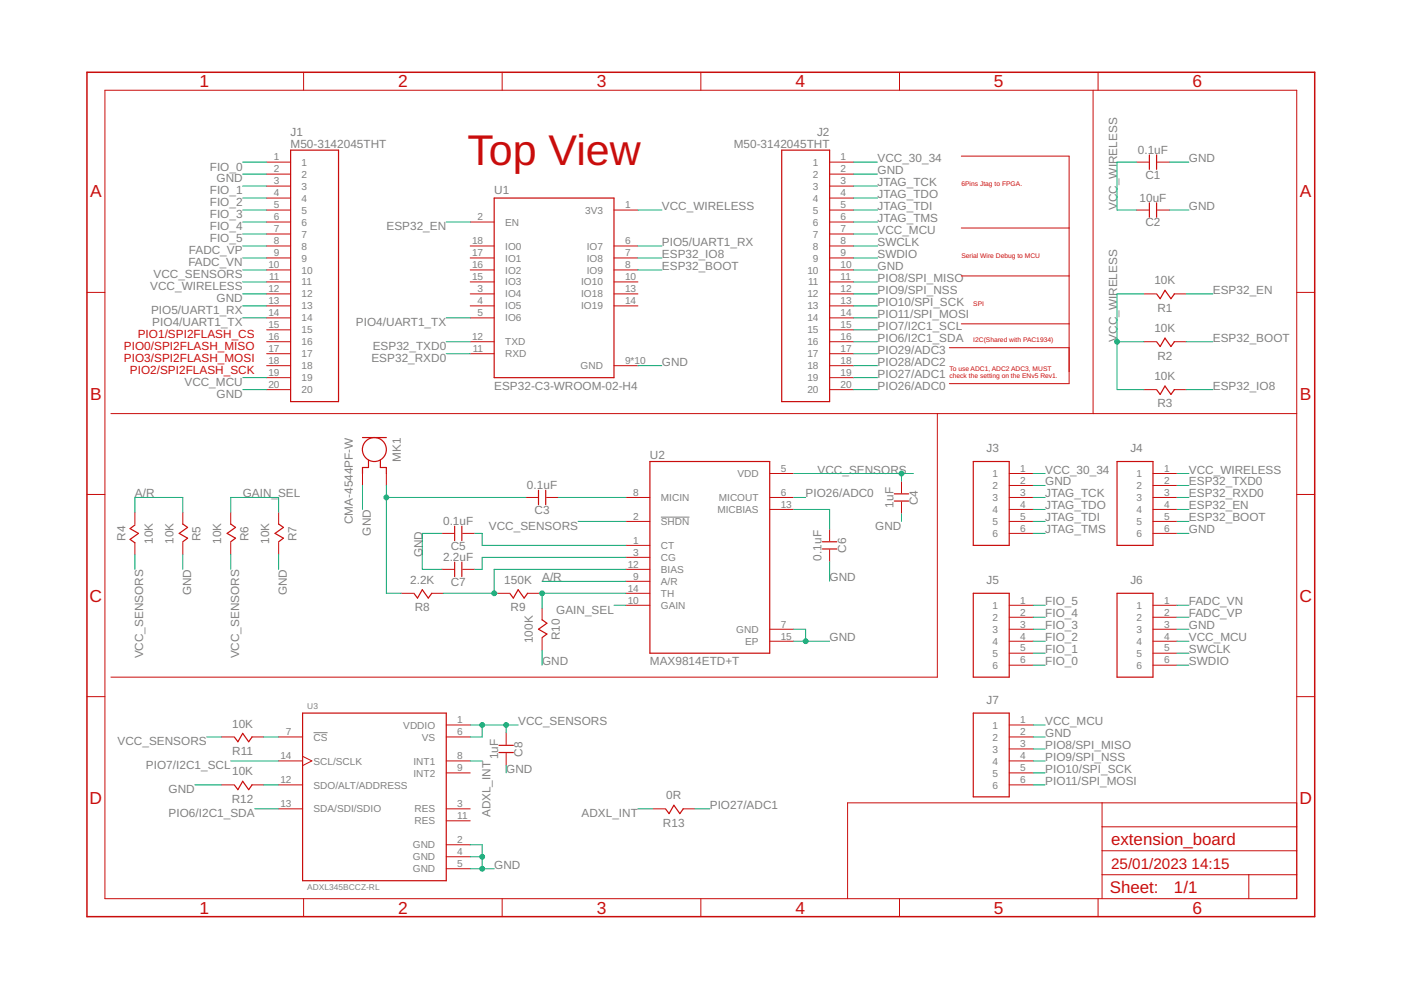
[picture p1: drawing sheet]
<svg xmlns="http://www.w3.org/2000/svg" width="297mm" height="210mm" viewBox="0 0 297 210" stroke-linecap="round" stroke-linejoin="round" font-family="sans-serif">
<path d="M140.1 109.6h6.1M66.5 155.3h2.9" fill="none" stroke="#808080" stroke-width=".21"/>
<g fill="none" stroke="#c90d0c" stroke-width=".21">
<path d="M22.2 19.1h252.7v171.4h-252.7zM64.4 15.3v3.8M106.5 15.3v3.8M148.6 15.3v3.8M190.7 15.3v3.8M231.8 19.1v68.6M232.8 15.3v3.8M56.5 34.4h5.1M56.5 36.9h5.1M56.5 39.5h5.1M175.9 34.4h5.1M175.9 36.9h5.1"/>
<path d="M175.9 39.5h5.1M203.8 33.1h22.9v48.2h-25.4M241 34.4h2.5M245.4 34.4h2.5M56.5 42h5.1M56.5 44.5h5.1M56.5 47.1h5.1M56.5 49.6h5.1M56.5 52.2h5.1M56.5 54.7h5.1M56.5 57.2h5.1M56.5 59.8h5.1"/>
<path d="M99.7 47.1h5.1M99.7 52.2h5.1M99.7 54.7h5.1M99.7 57.2h5.1M99.7 59.8h5.1M130.2 44.5h5.1M130.2 52.2h5.1M130.2 54.7h5.1M130.2 57.2h5.1M130.2 59.8h5.1M175.9 42h5.1M175.9 44.5h5.1"/>
<path d="M175.9 47.1h5.1M175.9 49.6h5.1M175.9 52.2h5.1M175.9 54.7h5.1M175.9 57.2h5.1M175.9 59.8h5.1M203.8 58.5h22.9M203.8 48.3h22.9M241 44.5h2.5M245.4 44.5h2.5M18.4 62h3.8M56.5 62.3h5.1"/>
<path d="M56.5 64.9h5.1M56.5 67.4h5.1M56.5 69.9h5.1M56.5 72.5h5.1M56.5 75h5.1M56.5 77.5h5.1M99.7 62.3h5.1M99.7 64.9h5.1M99.7 67.4h5.1M99.7 72.5h5.1M99.7 75h5.1M130.2 62.3h5.1"/>
<path d="M130.2 64.9h5.1M130.2 77.5h5.1M175.9 62.3h5.1M175.9 64.9h5.1M175.9 67.4h5.1M175.9 69.9h5.1M175.9 72.5h5.1M175.9 75h5.1M175.9 77.5h5.1M201.3 73.7h25.4M203.8 68.7h22.9M242.5 62.3h2.6"/>
<path d="M242.5 72.5h2.6M248.9 62.3h2.6M248.9 72.5h2.6M274.9 62h3.8M23.5 87.7h251.4M56.5 80.1h5.1M56.5 82.6h5.1M175.9 80.1h5.1M175.9 82.6h5.1M198.7 87.7v55.9h-175.2M242.5 82.6h2.6M248.9 82.6h2.6"/>
<path d="M18.4 104.8h3.8M28.6 108.6v2.6M28.6 115v2.6M38.8 108.6v2.6M38.8 115v2.6M48.9 108.6v2.6M48.9 115v2.6M59.1 108.6v2.6M59.1 115v2.6M76.9 100.4v2.5M81.9 100.4v2.5M93.7 113.1h2.5"/>
<path d="M98.1 113.1h2.5M111.5 105.5h2.5M115.9 105.5h2.5M132.7 105.5h5.1M132.7 110.6h5.1M132.7 115.6h5.1M132.7 118.2h5.1M163.2 100.4h5.1M163.2 105.5h5.1M163.2 108h5.1M175.9 112.2v2.5M175.9 116.5v2.6"/>
<path d="M191.1 102v2.6M191.1 106.4v2.5M214 100.4h5.1M214 102.9h5.1M214 105.5h5.1M214 108h5.1M214 110.6h5.1M214 113.1h5.1M244.5 100.4h5M244.5 102.9h5M244.5 105.5h5M244.5 108h5"/>
<path d="M244.5 110.6h5M244.5 113.1h5M274.9 104.8h3.8M85.1 125.8h2.5M91.5 125.8h2.5M93.7 120.7h2.5M98.1 120.7h2.5M105.4 125.8h2.5M111.8 125.8h2.5M114.9 128.9v2.6M114.9 135.3v2.6M132.7 128.3h5.1"/>
<path d="M132.7 123.3h5.1M132.7 120.7h5.1M132.7 125.8h5.1M163.2 133.4h5.1M163.2 136h5.1M214 128.3h5.1M214 130.9h5.1M214 133.4h5.1M214 136h5.1M214 138.5h5.1M244.5 128.3h5M244.5 130.9h5"/>
<path d="M244.5 133.4h5M244.5 136h5M244.5 138.5h5M18.4 147.7h3.8M47 156.3h2.5M53.4 156.3h2.5M59.1 156.3h5.1M94.6 156.3h5.1M94.6 153.7h5.1M107.3 155.3v2.6M107.3 159.7v2.6M214 141h5.1"/>
<path d="M214 156.3h5.1M214 153.7h5.1M214 158.8h5.1M244.5 141h5M274.9 147.7h3.8M47 166.4h2.5M53.4 166.4h2.5M59.1 161.3h5.1M59.1 166.4h5.1M59.1 171.5h5.1M64.2 160.4l1.9 .9-1.9 1M94.6 163.9h5.1"/>
<path d="M94.6 161.3h5.1M94.6 171.5h5.1M94.6 179.1h5.1M94.6 174h5.1M138.4 171.5h2.5M144.8 171.5h2.5M214 163.9h5.1M214 161.3h5.1M214 166.4h5.1M233.7 170.2v20.3M233.7 175.3h41.2M274.9 170.2h-95.2v20.3"/>
<path d="M64.4 190.5v3.9M94.6 181.7h5.1M94.6 184.2h5.1M106.5 190.5v3.9M148.6 190.5v3.9M190.7 190.5v3.9M232.8 190.5v3.9M233.7 185.5h41.2M233.7 180.4h41.2M264.8 185.5v5"/>
</g>
<path d="M18.4 15.3h260.3v179.1h-260.3z" fill="none" stroke="#c90d0c" stroke-width=".32"/>
<g fill="none" stroke="#c90d0c" stroke-width=".25">
<path d="M61.6 31.8h10.2v53.4h-10.2zM165.7 31.8h10.2v53.4h-10.2zM243.7 32.9v3M245.2 32.9v3M104.8 42h25.4v38.1h-25.4zM243.7 43v3.1M245.2 43v3.1M245.2 72.5l.8 1 1-1.8 1.3 1.8 .7-1M245.2 62.3l.8 1 1-1.7 1.3 1.7 .7-1M76.9 92.8h5M78.1 97.6v1.5h-1.2v1.3M80.6 97.6v1.5h1.3v1.3"/>
<path d="M137.8 97.9h25.4v40.6h-25.4zM206.4 97.9h7.6v17.7h-7.6zM236.8 97.9h7.7v17.7h-7.7zM245.2 82.6l.8 1 1-1.7 1.3 1.7 .7-1M28.6 111.3l-1 .8 1.8 1-1.8 1.3 1 .7M38.8 111.1l1 .7-1.8 1.3 1.8 1-1 .8M48.9 111.1l1 .7-1.7 1.3 1.7 1-1 .8M59.1 111.1l1 .7-1.8 1.3 1.8 1-1 .8M96.4 111.6v3M96.4 119.2v3M97.9 111.6v3M97.9 119.2v3"/>
<path d="M114.2 103.9v3.1M115.7 103.9v3.1M174.4 114.9h3M174.4 116.4h3M189.6 104.7h3.1M189.6 106.2h3.1M87.8 125.8l.7 1 1-1.8 1.3 1.8 .7-1M108.1 125.8l.7 1 1.1-1.8 1.2 1.8 .8-1M114.9 131.4l1.1 .7-1.8 1.3 1.8 1-1.1 .8M206.4 125.8h7.6v17.8h-7.6zM236.8 125.8h7.7v17.8h-7.7zM49.7 156.3l.7 1 1.1-1.8 1.2 1.8 .7-1"/>
<path d="M64.2 151.2h30.4v35.5h-30.4zM105.8 158h3M105.8 159.6h3M206.4 151.2h7.6v17.8h-7.6zM49.7 166.4l.7 1 1.1-1.7 1.2 1.7 .7-1M141.1 171.5l.8 1 1-1.8 1.2 1.8 .8-1"/>
<circle cx="79.4" cy="95.3" r="2.54"/>
</g>
<g fill="none" stroke="#0dab76" stroke-width=".21">
<path d="M51.5 36.9h5M51.5 34.4h5M51.5 39.5h5M181 36.9h5.1M181 34.4h5.1M181 39.5h5.1M241 34.4h-4.2v10.1h4.2M247.9 34.4h4.2M51.5 57.2h5M51.5 44.5h5M51.5 52.2h5M51.5 49.6h5"/>
<path d="M51.5 42h5M51.5 47.1h5M51.5 54.7h5M51.5 59.8h5M94.6 47.1h5.1M135.3 57.2h5M135.3 44.5h5M135.3 52.2h5M135.3 54.7h5M181 57.2h5.1M181 44.5h5.1M181 52.2h5.1"/>
<path d="M181 49.6h5.1M181 42h5.1M181 47.1h5.1M181 54.7h5.1M181 59.8h5.1M247.9 44.5h4.2M51.5 62.3h5M51.5 64.9h5M51.5 67.4h5M94.6 72.5h5.1M94.6 67.4h5.1M94.6 75h5.1"/>
<path d="M135.3 77.5h5M181 62.3h5.1M181 77.5h5.1M181 72.5h5.1M181 64.9h5.1M181 67.4h5.1M181 69.9h5.1M181 75h5.1M236.8 72.5h5.7M242.5 62.3h-5.7v20.3h5.7M251.5 62.3h5.7M251.5 72.5h5.7"/>
<path d="M51.5 82.6h5M51.5 80.1h5M181 82.6h5.1M181 80.1h5.1M251.5 82.6h5.7M28.6 108.6v-3.1h10.2v3.1M28.6 117.6v3.1M38.8 117.6v3.1M48.9 108.6v-3.1h10.2v3.1M48.9 117.6v3.1M59.1 117.6v3.1M76.9 102.9v5.1"/>
<path d="M81.9 105.5h29.6M81.9 102.9v22.9h3.2M93.7 113.1h-4.2v7.6h4.2M100.6 113.1h1.6v2.5h30.5M118.4 105.5h14.3M122.6 110.6h10.1M132.7 118.2h-30.5v2.5h-1.6M168.3 108h7.6v4.2M168.3 100.4h25.4M168.3 105.5h2.5M175.9 119.1v4.2M191.1 100.4v1.6"/>
<path d="M191.1 108.9v1.7M219.1 113.1h2.5M219.1 102.9h2.5M219.1 100.4h2.5M219.1 110.6h2.5M219.1 105.5h2.5M219.1 108h2.5M249.5 113.1h2.6M249.5 102.9h2.6M249.5 100.4h2.6M249.5 110.6h2.6M249.5 105.5h2.6"/>
<path d="M249.5 108h2.6M94 125.8h11.4M114.3 125.8h18.4M114.9 125.8v3.1M114.9 137.9v3.1M114.9 123.3h17.8M130.2 128.3h2.5M132.7 120.7h-27.9v5.1M168.3 133.4h2.5v2.6M168.3 136h7.6M219.1 133.4h2.5M219.1 136h2.5"/>
<path d="M219.1 130.9h2.5M219.1 138.5h2.5M219.1 128.3h2.5M249.5 133.4h2.6M249.5 136h2.6M249.5 130.9h2.6M249.5 138.5h2.6M249.5 128.3h2.6M43.8 156.3h3.2M55.9 156.3h3.2M99.7 153.7h10.2M102.2 153.7v2.6h-2.5"/>
<path d="M107.3 153.7v1.6M219.1 156.3h2.5M219.1 153.7h2.5M219.1 141h2.5M219.1 158.8h2.5M249.5 141h2.6M41.3 166.4h5.7M48.9 161.3h10.2M54 171.5h5.1M55.9 166.4h3.2M99.7 179.1h2.5v5.1M99.7 161.3h2.5"/>
<path d="M107.3 162.3v1.6M135.3 171.5h3.1M147.3 171.5h3.2M219.1 166.4h2.5M219.1 161.3h2.5M219.1 163.9h2.5M99.7 184.2h5.1M99.7 181.7h2.5"/>
</g>
<g fill="#0dab76" stroke="#0dab76" stroke-width=".21">
<circle cx="170.8" cy="136" r=".51"/>
<circle cx="102.2" cy="184.2" r=".51"/>
<circle cx="102.2" cy="181.7" r=".51"/>
<circle cx="191.1" cy="100.4" r=".51"/>
<circle cx="102.2" cy="153.7" r=".51"/>
<circle cx="107.3" cy="153.7" r=".51"/>
<circle cx="236.8" cy="72.5" r=".51"/>
<circle cx="81.9" cy="105.5" r=".51"/>
<circle cx="104.8" cy="125.8" r=".51"/>
<circle cx="114.9" cy="125.8" r=".51"/>
</g>
<text font-size="9.1" fill="#c90d0c" x="99.1" y="35.1">Top View</text>
<g font-size="3.7" fill="#c90d0c">
<text x="42.3" y="18.5">1</text>
<text x="84.4" y="18.5">2</text>
<text x="126.5" y="18.5">3</text>
<text x="168.6" y="18.5">4</text>
<text x="210.7" y="18.5">5</text>
<text x="252.9" y="18.5">6</text>
<text x="19.1" y="41.9">A</text>
<text x="275.6" y="41.9">A</text>
<text x="19.1" y="84.7">B</text>
<text x="275.6" y="84.7">B</text>
<text x="19" y="127.6">C</text>
<text x="275.5" y="127.6">C</text>
<text x="19" y="170.4">D</text>
<text x="275.5" y="170.4">D</text>
<text x="42.3" y="193.7">1</text>
<text x="84.4" y="193.7">2</text>
<text x="126.5" y="193.7">3</text>
<text x="168.6" y="193.7">4</text>
<text x="210.7" y="193.7">5</text>
<text x="252.9" y="193.7">6</text>
</g>
<g font-size="3.6" fill="#c90d0c">
<text x="235.6" y="179.1">extension_board</text>
<text x="235.3" y="189.4">Sheet:</text>
<text x="248.9" y="189.3">1/1</text>
</g>
<g font-size="3.2" fill="#c90d0c">
<text x="235.6" y="184.2">25/01/2023</text>
<text x="252.6" y="184.2">14:15</text>
</g>
<g font-size="2.5" fill="#808080">
<text x="61.6" y="28.9">J1</text>
<text x="173.2" y="28.9">J2</text>
<text x="61.6" y="31.5">M50-3142045THT</text>
<text x="155.6" y="31.5">M50-3142045THT</text>
<text x="186" y="34.4">VCC_30_34</text>
<text x="241.2" y="32.7">0.1uF</text>
<text x="252.1" y="34.4">GND</text>
<text x="44.5" y="41.2">FIO_1</text>
<text x="44.5" y="36.2">FIO_0</text>
<text x="45.9" y="38.7">GND</text>
<text x="104.8" y="41.2">U1</text>
<text x="186" y="36.9">GND</text>
<text x="186" y="39.5">JTAG_TCK</text>
<text x="186" y="42">JTAG_TDO</text>
<text x="242.8" y="37.9">C1</text>
<text x="44.5" y="43.8">FIO_2</text>
<text x="44.5" y="46.3">FIO_3</text>
<text x="140.3" y="44.5">VCC_WIRELESS</text>
<text x="186" y="47.1">JTAG_TMS</text>
<text x="186" y="44.5">JTAG_TDI</text>
<text x="236.8" y="44.5" transform="rotate(-90 236.8 44.5)">VCC_WIRELESS</text>
<text x="241.6" y="42.8">10uF</text>
<text x="252.1" y="44.5">GND</text>
<text x="40.1" y="53.9">FADC_VP</text>
<text x="44.5" y="48.8">FIO_4</text>
<text x="44.5" y="51.4">FIO_5</text>
<text x="81.9" y="48.8">ESP32_EN</text>
<text x="140.3" y="52.1">PIO5/UART1_RX</text>
<text x="186" y="49.6">VCC_MCU</text>
<text x="186" y="52.1">SWCLK</text>
<text x="242.8" y="48">C2</text>
<text x="32.5" y="59">VCC_SENSORS</text>
<text x="39.9" y="56.5">FADC_VN</text>
<text x="140.3" y="57.2">ESP32_BOOT</text>
<text x="140.3" y="54.7">ESP32_IO8</text>
<text x="186" y="57.2">GND</text>
<text x="186" y="54.7">SWDIO</text>
<text x="186" y="59.8">PIO8/SPI_MISO</text>
<text x="31.9" y="61.5">VCC_WIRELESS</text>
<text x="45.9" y="64.1">GND</text>
<text x="186" y="62.3">PIO9/SPI_NSS</text>
<text x="186" y="64.8">PIO10/SPI_SCK</text>
<text x="244.8" y="60.3">10K</text>
<text x="257.2" y="62.3">ESP32_EN</text>
<text x="32" y="66.6">PIO5/UART1_RX</text>
<text x="32.3" y="69.2">PIO4/UART1_TX</text>
<text x="75.5" y="69.2">PIO4/UART1_TX</text>
<text x="186" y="67.4">PIO11/SPI_MOSI</text>
<text x="186" y="69.9">PIO7/I2C1_SCL</text>
<text x="244.8" y="70.5">10K</text>
<text x="245.4" y="66.1">R1</text>
<text x="78.7" y="76.8">ESP32_RXD0</text>
<text x="79" y="74.2">ESP32_TXD0</text>
<text x="140.3" y="77.5">GND</text>
<text x="186" y="72.5">PIO6/I2C1_SDA</text>
<text x="186" y="75">PIO29/ADC3</text>
<text x="186" y="77.5">PIO28/ADC2</text>
<text x="236.8" y="72.5" transform="rotate(-90 236.8 72.5)">VCC_WIRELESS</text>
<text x="245.4" y="76.2">R2</text>
<text x="257.2" y="72.5">ESP32_BOOT</text>
<text x="39.1" y="81.9">VCC_MCU</text>
<text x="104.8" y="82.6">ESP32-C3-WROOM-02-H4</text>
<text x="186" y="80.1">PIO27/ADC1</text>
<text x="186" y="82.6">PIO26/ADC0</text>
<text x="244.8" y="80.6">10K</text>
<text x="257.2" y="82.6">ESP32_IO8</text>
<text x="45.9" y="84.4">GND</text>
<text x="245.4" y="86.4">R3</text>
<text x="209.2" y="95.9">J3</text>
<text x="239.7" y="95.9">J4</text>
<text x="85" y="97.9" transform="rotate(-90 85 97.9)">MK1</text>
<text x="137.8" y="97.2">U2</text>
<text x="173.3" y="100.4">VCC_SENSORS</text>
<text x="221.6" y="100.4">VCC_30_34</text>
<text x="252.1" y="100.4">VCC_WIRELESS</text>
<text x="28.6" y="105.5">A/R</text>
<text x="51.5" y="105.5">GAIN_SEL</text>
<text x="111.7" y="103.8">0.1uF</text>
<text x="170.8" y="105.5">PIO26/ADC0</text>
<text x="189.4" y="107.6" transform="rotate(-90 189.4 107.6)">1uF</text>
<text x="194.6" y="107.1" transform="rotate(-90 194.6 107.1)">C4</text>
<text x="221.6" y="102.9">GND</text>
<text x="221.6" y="105.5">JTAG_TCK</text>
<text x="252.1" y="102.9">ESP32_TXD0</text>
<text x="252.1" y="105.5">ESP32_RXD0</text>
<text x="74.8" y="111.1" transform="rotate(-90 74.8 111.1)">CMA-4544PF-W</text>
<text x="78.6" y="113.6" transform="rotate(-90 78.6 113.6)">GND</text>
<text x="93.9" y="111.4">0.1uF</text>
<text x="103.7" y="112.3">VCC_SENSORS</text>
<text x="113.3" y="109">C3</text>
<text x="185.6" y="112.3">GND</text>
<text x="221.6" y="113.1">JTAG_TMS</text>
<text x="221.6" y="110.6">JTAG_TDI</text>
<text x="221.6" y="108">JTAG_TDO</text>
<text x="252.1" y="113.1">GND</text>
<text x="252.1" y="110.6">ESP32_BOOT</text>
<text x="252.1" y="108">ESP32_EN</text>
<text x="26.6" y="114.7" transform="rotate(-90 26.6 114.7)">R4</text>
<text x="32.4" y="115.3" transform="rotate(-90 32.4 115.3)">10K</text>
<text x="36.8" y="115.3" transform="rotate(-90 36.8 115.3)">10K</text>
<text x="42.5" y="114.7" transform="rotate(-90 42.5 114.7)">R5</text>
<text x="46.9" y="115.3" transform="rotate(-90 46.9 115.3)">10K</text>
<text x="52.7" y="114.7" transform="rotate(-90 52.7 114.7)">R6</text>
<text x="57.1" y="115.3" transform="rotate(-90 57.1 115.3)">10K</text>
<text x="62.8" y="114.7" transform="rotate(-90 62.8 114.7)">R7</text>
<text x="89.5" y="118.2" transform="rotate(-90 89.5 118.2)">GND</text>
<text x="93.9" y="119">2.2uF</text>
<text x="95.6" y="116.6">C5</text>
<text x="174.2" y="118.8" transform="rotate(-90 174.2 118.8)">0.1uF</text>
<text x="179.4" y="117.2" transform="rotate(-90 179.4 117.2)">C6</text>
<text x="87" y="123.8">2.2K</text>
<text x="95.6" y="124.2">C7</text>
<text x="106.9" y="123.8">150K</text>
<text x="114.9" y="123.3">A/R</text>
<text x="175.9" y="123.3">GND</text>
<text x="209.2" y="123.9">J5</text>
<text x="239.7" y="123.9">J6</text>
<text x="40.5" y="126.3" transform="rotate(-90 40.5 126.3)">GND</text>
<text x="60.8" y="126.3" transform="rotate(-90 60.8 126.3)">GND</text>
<text x="87.9" y="129.6">R8</text>
<text x="108.3" y="129.6">R9</text>
<text x="117.9" y="130.1">GAIN_SEL</text>
<text x="221.6" y="130.9">FIO_4</text>
<text x="221.6" y="128.3">FIO_5</text>
<text x="252.1" y="130.9">FADC_VP</text>
<text x="252.1" y="128.3">FADC_VN</text>
<text x="112.9" y="136.4" transform="rotate(-90 112.9 136.4)">100K</text>
<text x="118.7" y="135.7" transform="rotate(-90 118.7 135.7)">R10</text>
<text x="175.9" y="135.9">GND</text>
<text x="221.6" y="135.9">FIO_2</text>
<text x="221.6" y="133.4">FIO_3</text>
<text x="252.1" y="133.4">GND</text>
<text x="252.1" y="135.9">VCC_MCU</text>
<text x="30.4" y="139.6" transform="rotate(-90 30.4 139.6)">VCC_SENSORS</text>
<text x="50.7" y="139.6" transform="rotate(-90 50.7 139.6)">VCC_SENSORS</text>
<text x="114.9" y="141">GND</text>
<text x="137.8" y="141">MAX9814ETD+T</text>
<text x="221.6" y="138.5">FIO_1</text>
<text x="221.6" y="141">FIO_0</text>
<text x="252.1" y="141">SWDIO</text>
<text x="252.1" y="138.5">SWCLK</text>
<text x="209.2" y="149.3">J7</text>
<text x="49.2" y="154.3">10K</text>
<text x="109.9" y="153.7">VCC_SENSORS</text>
<text x="221.6" y="153.7">VCC_MCU</text>
<text x="24.9" y="158">VCC_SENSORS</text>
<text x="49.2" y="160">R11</text>
<text x="105.6" y="161" transform="rotate(-90 105.6 161)">1uF</text>
<text x="110.8" y="160.4" transform="rotate(-90 110.8 160.4)">C8</text>
<text x="221.6" y="156.3">GND</text>
<text x="221.6" y="158.8">PIO8/SPI_MISO</text>
<text x="221.6" y="161.3">PIO9/SPI_NSS</text>
<text x="30.9" y="163.1">PIO7/I2C1_SCL</text>
<text x="49.2" y="164.4">10K</text>
<text x="107.3" y="163.9">GND</text>
<text x="221.6" y="166.4">PIO11/SPI_MOSI</text>
<text x="221.6" y="163.9">PIO10/SPI_SCK</text>
<text x="35.7" y="173.3">PIO6/I2C1_SDA</text>
<text x="35.7" y="168.2">GND</text>
<text x="49.1" y="170.2">R12</text>
<text x="104" y="173.3" transform="rotate(-90 104 173.3)">ADXL_INT</text>
<text x="123.3" y="173.3">ADXL_INT</text>
<text x="141.3" y="169.5">0R</text>
<text x="150.5" y="171.5">PIO27/ADC1</text>
<text x="140.6" y="175.3">R13</text>
<text x="104.8" y="184.2">GND</text>
</g>
<g font-size="2.5" fill="#c90d0c">
<text x="29.2" y="71.7">PIO1/SPI2FLASH_CS</text>
<text x="26.3" y="74.2">PIO0/SPI2FLASH_MISO</text>
<text x="26.3" y="76.8">PIO3/SPI2FLASH_MOSI</text>
<text x="27.5" y="79.3">PIO2/SPI2FLASH_SCK</text>
</g>
<g font-size="2.1" fill="#808080">
<text x="58.1" y="34">1</text>
<text x="63.9" y="35.1">1</text>
<text x="172.4" y="35.1">1</text>
<text x="178.2" y="34">1</text>
<text x="58.1" y="36.6">2</text>
<text x="58.1" y="39.1">3</text>
<text x="58.1" y="41.6">4</text>
<text x="63.9" y="37.7">2</text>
<text x="63.9" y="40.2">3</text>
<text x="172.4" y="37.7">2</text>
<text x="172.4" y="40.2">3</text>
<text x="178.2" y="36.6">2</text>
<text x="178.2" y="39.1">3</text>
<text x="178.2" y="41.6">4</text>
<text x="58.1" y="44.2">5</text>
<text x="58.1" y="46.7">6</text>
<text x="63.9" y="42.8">4</text>
<text x="63.9" y="45.3">5</text>
<text x="63.9" y="47.8">6</text>
<text x="101.3" y="46.7">2</text>
<text x="107.1" y="47.8">EN</text>
<text x="124.1" y="45.3">3V3</text>
<text x="132.5" y="44.2">1</text>
<text x="172.4" y="42.8">4</text>
<text x="172.4" y="45.3">5</text>
<text x="172.4" y="47.8">6</text>
<text x="178.2" y="44.2">5</text>
<text x="178.2" y="46.7">6</text>
<text x="58.1" y="49.3">7</text>
<text x="58.1" y="51.8">8</text>
<text x="63.9" y="50.4">7</text>
<text x="63.9" y="52.9">8</text>
<text x="100.1" y="51.8">18</text>
<text x="107.1" y="52.9">IO0</text>
<text x="124.4" y="52.9">IO7</text>
<text x="132.5" y="51.8">6</text>
<text x="172.4" y="50.4">7</text>
<text x="172.4" y="52.9">8</text>
<text x="178.2" y="49.3">7</text>
<text x="178.2" y="51.8">8</text>
<text x="56.9" y="56.9">10</text>
<text x="57" y="59.4">11</text>
<text x="58.1" y="54.3">9</text>
<text x="63.9" y="55.4">9</text>
<text x="63.9" y="58">10</text>
<text x="100.1" y="54.3">17</text>
<text x="100.1" y="56.9">16</text>
<text x="100.1" y="59.4">15</text>
<text x="107.1" y="55.4">IO1</text>
<text x="107.1" y="58">IO2</text>
<text x="124.4" y="55.5">IO8</text>
<text x="124.4" y="58">IO9</text>
<text x="132.5" y="54.3">7</text>
<text x="132.5" y="56.9">8</text>
<text x="132.5" y="59.4">10</text>
<text x="171.2" y="58">10</text>
<text x="172.4" y="55.4">9</text>
<text x="178.2" y="54.3">9</text>
<text x="178.2" y="56.9">10</text>
<text x="178.2" y="59.4">11</text>
<text x="56.9" y="62">12</text>
<text x="56.9" y="64.5">13</text>
<text x="63.9" y="60.5">11</text>
<text x="63.9" y="63.1">12</text>
<text x="63.9" y="65.6">13</text>
<text x="101.3" y="62">3</text>
<text x="101.3" y="64.5">4</text>
<text x="107.1" y="60.5">IO3</text>
<text x="107.1" y="63.1">IO4</text>
<text x="107.1" y="65.6">IO5</text>
<text x="123.2" y="60.5">IO10</text>
<text x="123.2" y="63.1">IO18</text>
<text x="123.2" y="65.6">IO19</text>
<text x="132.5" y="62">13</text>
<text x="132.5" y="64.5">14</text>
<text x="171.2" y="63.1">12</text>
<text x="171.2" y="65.6">13</text>
<text x="171.3" y="60.5">11</text>
<text x="178.2" y="62">12</text>
<text x="178.2" y="64.5">13</text>
<text x="56.9" y="67">14</text>
<text x="56.9" y="69.6">15</text>
<text x="63.9" y="68.1">14</text>
<text x="63.9" y="70.7">15</text>
<text x="101.3" y="67">5</text>
<text x="107.1" y="68.1">IO6</text>
<text x="171.2" y="68.1">14</text>
<text x="171.2" y="70.7">15</text>
<text x="178.2" y="67">14</text>
<text x="178.2" y="69.6">15</text>
<text x="56.9" y="72.1">16</text>
<text x="56.9" y="74.6">17</text>
<text x="56.9" y="77.2">18</text>
<text x="63.9" y="73.2">16</text>
<text x="63.9" y="75.8">17</text>
<text x="100.1" y="72.1">12</text>
<text x="100.2" y="74.6">11</text>
<text x="107.1" y="73.2">TXD</text>
<text x="107.1" y="75.8">RXD</text>
<text x="132.5" y="77.2">9*10</text>
<text x="171.2" y="73.2">16</text>
<text x="171.2" y="75.8">17</text>
<text x="178.2" y="72.1">16</text>
<text x="178.2" y="74.6">17</text>
<text x="178.2" y="77.2">18</text>
<text x="56.9" y="79.7">19</text>
<text x="56.9" y="82.3">20</text>
<text x="63.9" y="78.3">18</text>
<text x="63.9" y="80.8">19</text>
<text x="63.9" y="83.4">20</text>
<text x="123.1" y="78.3">GND</text>
<text x="171.2" y="78.3">18</text>
<text x="171.2" y="80.8">19</text>
<text x="171.2" y="83.4">20</text>
<text x="178.2" y="79.7">19</text>
<text x="178.2" y="82.3">20</text>
<text x="156.3" y="101.2">VDD</text>
<text x="165.5" y="100">5</text>
<text x="210.5" y="101.2">1</text>
<text x="216.3" y="100">1</text>
<text x="240.9" y="101.2">1</text>
<text x="246.8" y="100">1</text>
<text x="134.3" y="105.1">8</text>
<text x="140.1" y="106.2">MICIN</text>
<text x="152.4" y="106.2">MICOUT</text>
<text x="165.5" y="105.1">6</text>
<text x="165.5" y="107.7">13</text>
<text x="210.5" y="103.7">2</text>
<text x="210.5" y="106.2">3</text>
<text x="216.3" y="102.6">2</text>
<text x="216.3" y="105.1">3</text>
<text x="216.3" y="107.7">4</text>
<text x="240.9" y="103.7">2</text>
<text x="240.9" y="106.2">3</text>
<text x="246.8" y="102.6">2</text>
<text x="246.8" y="105.1">3</text>
<text x="246.8" y="107.7">4</text>
<text x="134.3" y="110.2">2</text>
<text x="140.1" y="111.3">SHDN</text>
<text x="152.1" y="108.8">MICBIAS</text>
<text x="210.5" y="108.8">4</text>
<text x="210.5" y="111.3">5</text>
<text x="210.5" y="113.9">6</text>
<text x="216.3" y="110.2">5</text>
<text x="216.3" y="112.7">6</text>
<text x="240.9" y="108.8">4</text>
<text x="240.9" y="111.3">5</text>
<text x="240.9" y="113.9">6</text>
<text x="246.8" y="110.2">5</text>
<text x="246.8" y="112.7">6</text>
<text x="134.3" y="115.3">1</text>
<text x="134.3" y="117.8">3</text>
<text x="140.1" y="116.4">CT</text>
<text x="140.1" y="118.9">CG</text>
<text x="133.1" y="120.4">12</text>
<text x="133.1" y="125.4">14</text>
<text x="134.3" y="122.9">9</text>
<text x="140.1" y="124">A/R</text>
<text x="140.1" y="121.5">BIAS</text>
<text x="133.1" y="128">10</text>
<text x="140.1" y="129.1">GAIN</text>
<text x="140.1" y="126.6">TH</text>
<text x="210.5" y="129.1">1</text>
<text x="210.5" y="131.6">2</text>
<text x="216.3" y="128">1</text>
<text x="216.3" y="130.5">2</text>
<text x="240.9" y="129.1">1</text>
<text x="240.9" y="131.6">2</text>
<text x="246.8" y="128">1</text>
<text x="246.8" y="130.5">2</text>
<text x="156.1" y="134.2">GND</text>
<text x="158" y="136.7">EP</text>
<text x="165.5" y="133.1">7</text>
<text x="165.5" y="135.6">15</text>
<text x="210.5" y="134.2">3</text>
<text x="210.5" y="136.7">4</text>
<text x="216.3" y="133.1">3</text>
<text x="216.3" y="135.6">4</text>
<text x="240.9" y="134.2">3</text>
<text x="240.9" y="136.7">4</text>
<text x="246.8" y="133.1">3</text>
<text x="246.8" y="135.6">4</text>
<text x="210.5" y="139.2">5</text>
<text x="210.5" y="141.8">6</text>
<text x="216.3" y="138.1">5</text>
<text x="216.3" y="140.7">6</text>
<text x="240.9" y="139.2">5</text>
<text x="240.9" y="141.8">6</text>
<text x="246.8" y="138.1">5</text>
<text x="246.8" y="140.7">6</text>
<text x="60.6" y="155.9">7</text>
<text x="85.5" y="154.5">VDDIO</text>
<text x="97" y="155.9">6</text>
<text x="97" y="153.4">1</text>
<text x="210.5" y="154.5">1</text>
<text x="216.3" y="153.4">1</text>
<text x="216.3" y="155.9">2</text>
<text x="59.4" y="161">14</text>
<text x="66.5" y="157">CS</text>
<text x="89.5" y="157">VS</text>
<text x="97" y="161">8</text>
<text x="210.5" y="157">2</text>
<text x="210.5" y="159.6">3</text>
<text x="216.3" y="158.4">3</text>
<text x="216.3" y="161">4</text>
<text x="59.4" y="166.1">12</text>
<text x="66.5" y="167.2">SDO/ALT/ADDRESS</text>
<text x="66.5" y="162.1">SCL/SCLK</text>
<text x="87.7" y="164.6">INT2</text>
<text x="87.7" y="162.1">INT1</text>
<text x="97" y="163.5">9</text>
<text x="210.5" y="162.1">4</text>
<text x="210.5" y="164.6">5</text>
<text x="210.5" y="167.2">6</text>
<text x="216.3" y="163.5">5</text>
<text x="216.3" y="166.1">6</text>
<text x="59.4" y="171.1">13</text>
<text x="66.5" y="172.3">SDA/SDI/SDIO</text>
<text x="87.9" y="172.3">RES</text>
<text x="97" y="171.1">3</text>
<text x="97" y="173.7">11</text>
<text x="87.5" y="179.9">GND</text>
<text x="87.9" y="174.8">RES</text>
<text x="97" y="178.8">2</text>
<text x="87.5" y="182.4">GND</text>
<text x="87.5" y="185">GND</text>
<text x="97" y="181.3">4</text>
<text x="97" y="183.8">5</text>
</g>
<g font-size="1.8" fill="#808080">
<text x="65.2" y="150.4">U3</text>
<text x="65.1" y="188.8">ADXL345BCCZ-RL</text>
</g>
<g font-size="1.4" fill="#c90d0c">
<text x="203.8" y="39.5">6Pins Jtag to FPGA.</text>
<text x="203.8" y="54.7">Serial Wire Debug to MCU</text>
<text x="206.4" y="64.8">SPI</text>
<text x="206.4" y="72.5">I2C(Shared with PAC1934)</text>
<text x="201.3" y="78.6">To use ADC1, ADC2 ADC3, MUST</text>
<text x="201.3" y="80.1">check the setting on the ENv5 Rev1.</text>
</g>
</svg>
